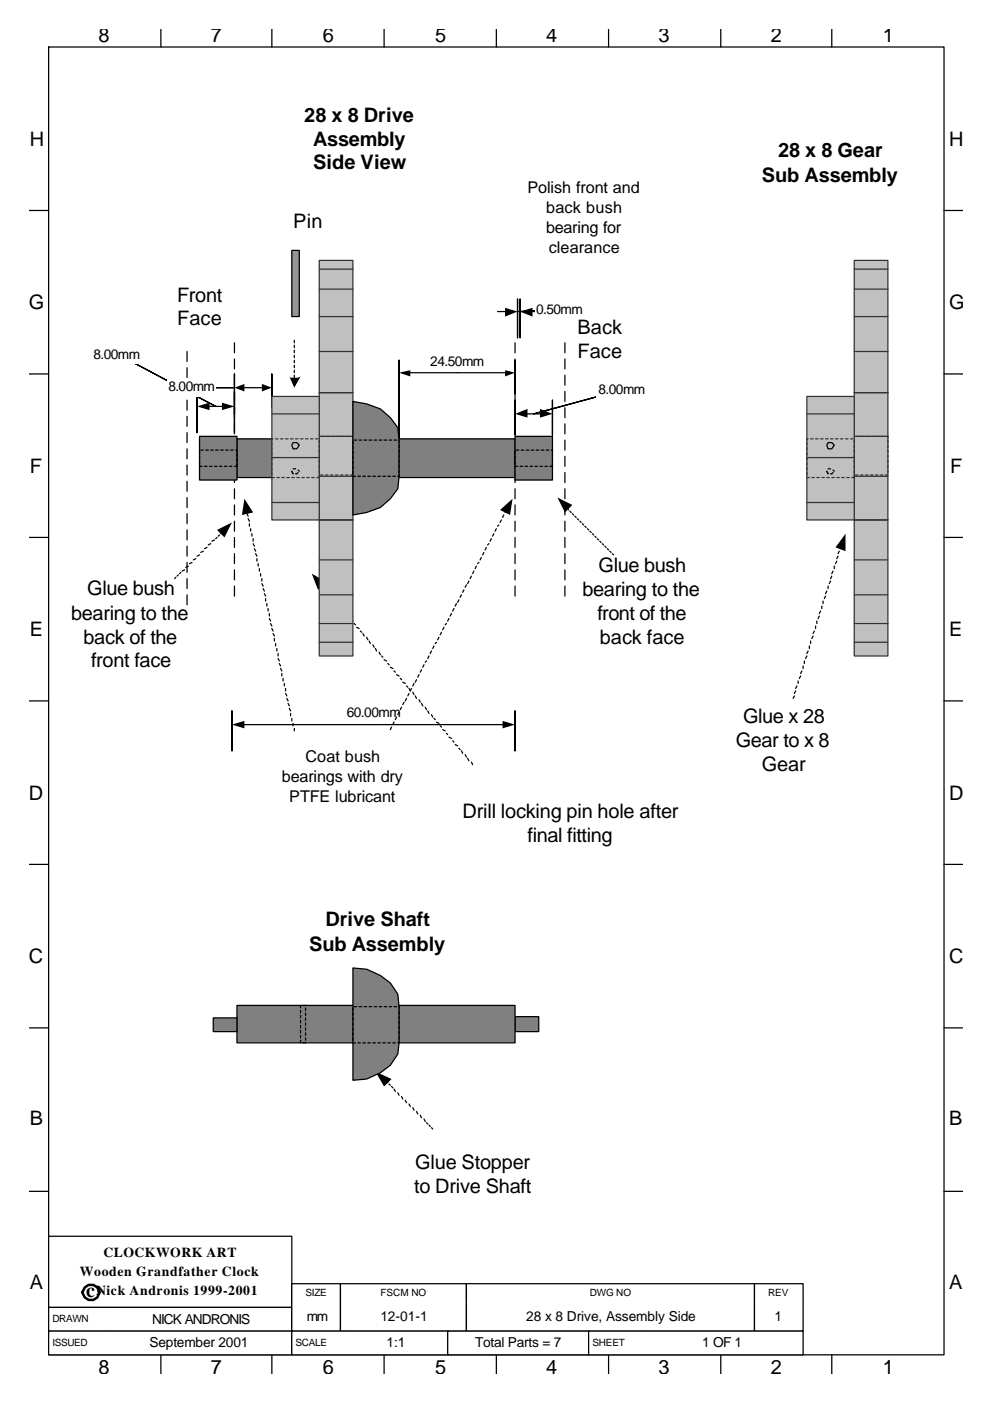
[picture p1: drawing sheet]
<svg xmlns="http://www.w3.org/2000/svg" width="210mm" height="297mm" viewBox="0 0 210 297" stroke-linecap="round" stroke-linejoin="round" font-family="sans-serif">
<g fill="none" stroke="#000" stroke-width=".26">
<path d="M10.3 10h190v277.2h-190zM34.1 6.2v3.8M57.7 6.2v3.8M81.5 6.2v3.8M105.3 6.2v3.8M129.1 6.2v3.8M152.9 6.2v3.8M176.5 6.2v3.8M6.3 44.6h4M200.3 44.6h4M6.3 79.3h4M200.3 79.3h4"/>
<path d="M6.3 113.9h4M200.3 113.9h4M6.3 148.6h4M200.3 148.6h4M6.3 183.3h4M200.3 183.3h4M6.3 217.9h4M200.3 217.9h4M6.3 252.6h4M200.3 252.6h4M34.1 287.2v4.1M57.7 287.2v4.1"/>
<path d="M81.5 287.2v4.1M105.3 287.2v4.1M129.1 287.2v4.1M152.9 287.2v4.1M176.5 287.2v4.1"/>
</g>
<path d="M61.9 53.1h1.6v14h-1.6z" fill-rule="evenodd" fill="#969696" stroke="#000" stroke-width=".26"/>
<path d="M10.3 262.1h51.6v15.1h-51.6z" fill-rule="evenodd" fill="#fff" stroke="#000" stroke-width=".26"/>
<path d="M61.9 272.2h10.3v3.9h-10.3z" fill-rule="evenodd" fill="#fff"/>
<path d="M61.9 276.1v-3.9h10.3v3.9" fill="none" stroke="#000" stroke-width=".26"/>
<path d="M72.2 272.2h26.8v3.9h-26.8z" fill-rule="evenodd" fill="#fff"/>
<path d="M72.2 276.1v-3.9h26.8v3.9" fill="none" stroke="#000" stroke-width=".26"/>
<path d="M99 272.2h61.1v3.9h-61.1z" fill-rule="evenodd" fill="#fff"/>
<path d="M99 276.1v-3.9h61.1v3.9" fill="none" stroke="#000" stroke-width=".26"/>
<path d="M160.1 272.2h10.3v3.9h-10.3z" fill-rule="evenodd" fill="#fff"/>
<path d="M160.1 276.1v-3.9h10.3v3.9" fill="none" stroke="#000" stroke-width=".26"/>
<path d="M10.3 277.2h13.5v5h-13.5z" fill-rule="evenodd" fill="#fff"/>
<path d="M23.8 277.2h-13.5v5h13.5" fill="none" stroke="#000" stroke-width=".26"/>
<path d="M23.8 277.2h38.1v5h-38.1z" fill-rule="evenodd" fill="#fff"/>
<path d="M23.8 277.2h38.1v5h-38.1" fill="none" stroke="#000" stroke-width=".26"/>
<path d="M61.9 276.1h10.3v6.1h-10.3z" fill-rule="evenodd" fill="#fff"/>
<path d="M61.9 276.1v6.1h10.3v-6.1" fill="none" stroke="#000" stroke-width=".26"/>
<path d="M72.2 276.1h26.8v6.1h-26.8z" fill-rule="evenodd" fill="#fff"/>
<path d="M72.2 276.1v6.1h26.8v-6.1" fill="none" stroke="#000" stroke-width=".26"/>
<path d="M99 276.1h61.1v6.1h-61.1z" fill-rule="evenodd" fill="#fff"/>
<path d="M99 276.1v6.1h61.1v-6.1" fill="none" stroke="#000" stroke-width=".26"/>
<path d="M160.1 276.1h10.3v6.1h-10.3z" fill-rule="evenodd" fill="#fff"/>
<path d="M160.1 276.1v6.1h10.3v-6.1" fill="none" stroke="#000" stroke-width=".26"/>
<path d="M10.3 282.2h12.5v5h-12.5z" fill-rule="evenodd" fill="#fff"/>
<path d="M22.8 282.2h-12.5v5h12.5" fill="none" stroke="#000" stroke-width=".26"/>
<path d="M22.8 282.2h39.1v5h-39.1z" fill-rule="evenodd" fill="#fff"/>
<path d="M22.8 282.2h39.1v5h-39.1" fill="none" stroke="#000" stroke-width=".26"/>
<path d="M61.9 282.2h11.4v5h-11.4z" fill-rule="evenodd" fill="#fff"/>
<path d="M73.3 282.2h-11.4v5h11.4" fill="none" stroke="#000" stroke-width=".26"/>
<path d="M73.3 282.2h21.7v5h-21.7z" fill-rule="evenodd" fill="#fff"/>
<path d="M73.3 282.2h21.7v5h-21.7" fill="none" stroke="#000" stroke-width=".26"/>
<path d="M95 282.2h29.9v5h-29.9z" fill-rule="evenodd" fill="#fff" stroke="#000" stroke-width=".26"/>
<path d="M124.9 282.2h11.4v5h-11.4z" fill-rule="evenodd" fill="#fff"/>
<path d="M136.3 282.2h-11.4v5h11.4" fill="none" stroke="#000" stroke-width=".26"/>
<path d="M136.3 282.2h34.1v5h-34.1z" fill-rule="evenodd" fill="#fff"/>
<g fill="none" stroke="#000" stroke-width=".26">
<path d="M62.4 72.1v.6M62.4 73.2v.5M62.4 74.3v.5M62.4 75.3v.5M62.4 76.4v.5M62.4 77.4v.6M62.4 78.5v.5M62.4 79.6v.5M177.5 119l-.2 .5M177.8 117.9l-.3 .5M178.1 116.9l-.3 .5M178.3 116.1v.2"/>
<path d="M171.2 139.1l-.3 .5M171.4 138l-.2 .6M171.7 137v.5M172 135.9v.5M172.5 134.8l-.3 .6M172.8 133.8l-.3 .5M173 132.7v.6M173.3 131.7v.5M173.8 130.6l-.2 .5M174.1 129.6l-.3 .5M174.4 128.5v.5M174.6 127.4v.6"/>
<path d="M175.2 126.4l-.3 .5M175.4 125.3l-.2 .6M175.7 124.3v.5M176.2 123.2l-.3 .5M176.5 122.1l-.3 .6M176.7 121.1l-.2 .5M177 120v.6M168.5 147.5l-.2 .6M168.8 146.5l-.3 .5M169.1 145.4l-.3 .6M169.3 144.4v.5M169.9 143.3l-.3 .5"/>
<path d="M170.1 142.3l-.2 .5M170.4 141.2v.5M170.7 140.1v.6M136.3 282.2h34.1v5h-34.1"/>
</g>
<g fill="#000">
<path d="M179.4 113.2v3.7l-2.1-.8z"/>
<path d="M61.4 79.8l.2 .3h1.6l.6-.3-1.4 2.4z" fill-rule="evenodd"/>
</g>
<path d="M49.2 150.7v8.5zM109.3 150.7v8.5z" fill-rule="evenodd" fill="#fff"/>
<path d="M49.2 150.7v8.5v-8.5M51.6 153.6h55.3M109.3 150.7v8.5v-8.5" fill="none" stroke="#000" stroke-width=".26"/>
<path d="M49.2 153.6l2.7-.8v1.6zM106.6 152.8l2.7 .8-2.7 .8z" fill="#000"/>
<path d="M73.3 149.1h11.9v4h-11.9z" fill-rule="evenodd" fill="#fff"/>
<g fill="none" stroke="#000" stroke-width=".26">
<path d="M109.3 72.7v2.1M109.3 76.1v2.1M109.3 79.6v2.1M109.3 83v2.1M109.3 86.4v2.1M109.3 89.9v2.1M109.3 93.3v2.1M109.3 96.7v2.2M40.7 119.2l-.5 .3M41.5 118.4l-.5 .3M42.3 117.7l-.5 .2M43.1 116.9l-.5 .2"/>
<path d="M43.9 116.1l-.5 .2M44.7 115.3l-.5 .2M45.5 114.5l-.5 .2M46 113.9l-.2 .3M46.6 113.4l-.3 .3M47.1 112.9l-.3 .3M109.3 100.2v2.1M109.3 103.6v2.1M109.3 107.1v2.1M109.3 110.5v2.1M109.3 113.9v2.2M109.3 117.4v2.1"/>
<path d="M37.3 122.4l-.3 .3M37.8 121.9l-.2 .2M38.4 121.4l-.3 .2M39.2 120.8l-.6 .3M40 120l-.6 .3M109.3 120.8v2.1M109.3 124.3v2.1"/>
</g>
<path d="M46 112.4l3.2-1.6-1.6 3.1z" fill="#000"/>
<path d="M109.8 63.4v8.2zM110.3 63.4v8.2zM110.1 66.1l8.7-.3z" fill-rule="evenodd" fill="#fff"/>
<path d="M105.6 66.1h1.8M109.8 63.4v8.2v-8.2M110.1 66.1l8.7-.3-8.7 .3M110.3 63.4v8.2v-8.2M112.7 66.1h1.9" fill="none" stroke="#000" stroke-width=".26"/>
<path d="M107.2 65.3l2.6 .8-2.6 1zM110.3 66.1l2.7-.8v1.8z" fill="#000"/>
<path d="M113.5 63.7h10.6v3.9h-10.6z" fill-rule="evenodd" fill="#fff"/>
<g fill="none" stroke="#000" stroke-width=".26">
<path d="M39.7 74.5v2.1M39.7 78v2.1M49.7 72.7v2.1M49.7 76.1v2.1M49.7 79.6v2.1M119.9 72.7v2.1M119.9 76.1v2.1M119.9 79.6v2.1M39.7 81.4v2.1M39.7 84.8v2.2M39.7 88.3v2.1M39.7 91.7v2.1"/>
<path d="M39.7 95.2v2.1M39.7 98.6v2.1M49.7 83v2.1M49.7 86.4v2.1M49.7 89.9v2.1M49.7 93.3v2.1M49.7 96.7v2.2M119.9 83v2.1M119.9 86.4v2.1M119.9 89.9v2.1M119.9 93.3v2.1M119.9 96.7v2.2"/>
<path d="M39.7 102v2.2M39.7 105.5v2.1M39.7 108.9v2.1M39.7 112.4v2.1M39.7 115.8v2.1M39.7 119.2v2.2M49.7 100.2v2.1M49.7 103.6v2.1M49.7 107.1v2.1M49.7 110.5v2.1M49.7 113.9v2.2M49.7 117.4v2.1"/>
<path d="M119.9 100.2v2.1M119.9 103.6v2.1M119.9 107.1v2.1M119.9 110.5v2.1M119.9 113.9v2.2M119.9 117.4v2.1M120.4 107.9l.2 .2M120.9 108.4l.3 .3M121.4 108.9l.3 .3M122 109.4l.2 .3M122.5 110l.3 .2M123 110.5l.3 .3"/>
<path d="M123.6 111l.2 .3M124.1 111.6l.3 .2M124.6 112.1l.3 .3M125.1 112.6l.3 .3M125.7 113.2l.2 .2M126.2 113.7l.3 .2M126.7 114.2l.3 .3M127.3 114.7l.2 .3M127.8 115.3l.3 .2M128.3 115.8l.3 .3M128.9 116.3l.2 .3M129.4 116.9l.2 .2"/>
<path d="M129.9 117.4l.3 .3M39.7 122.7v2.1M39.7 126.1v2.1M49.7 120.8v2.1M49.7 124.3v2.1M119.9 120.8v2.1M119.9 124.3v2.1"/>
</g>
<path d="M118.3 105.5l3.1 1.6-1.5 1.6z" fill="#000"/>
<path d="M41.8 83.3v8.4zM49.7 83.3v8.4zM24.9 75.1l20.9 11.1z" fill-rule="evenodd" fill="#fff"/>
<path d="M41.8 83.3v8.4v-8.4M44.2 86.2h3.2M45.8 86.2l-20.9-11.1 20.9 11.1M49.7 83.3v8.4v-8.4" fill="none" stroke="#000" stroke-width=".26"/>
<path d="M41.8 86.2l2.6-.8v1.6zM47.1 85.4l2.6 .8-2.6 .8z" fill="#000"/>
<g fill="#fff">
<path d="M19.6 72.9h10.3v4.3h-10.3z" fill-rule="evenodd"/>
<path d="M109.3 84.8v7.5zM117.2 84.8v7.5zM113.2 87.8l18.6-5.1z" fill-rule="evenodd"/>
</g>
<path d="M109.3 84.8v7.5v-7.5M111.7 87.8h3.1M113.2 87.8l18.6-5.1-18.6 5.1M117.2 84.8v7.5v-7.5" fill="none" stroke="#000" stroke-width=".26"/>
<path d="M109.3 87.8l2.6-1.1v1.8zM114.6 86.7l2.6 1.1-2.6 .7z" fill="#000"/>
<path d="M126.5 80.6h10.6v4h-10.6z" fill-rule="evenodd" fill="#fff"/>
<g fill="none" stroke="#000" stroke-width=".26">
<path d="M52.4 108.9l.3 .5M52.7 110l.2 .5M52.9 111v.6M53.2 112.1v.5M53.4 113.2v.5M53.7 115.3l.3 .5M53.7 114.2v.5M54 116.3l.2 .6M54.2 117.4l.3 .5M54.5 118.4v.6M54.8 119.5v.5M101.6 119.2l-.3 .3"/>
<path d="M102.1 118.2l-.2 .5M102.7 117.1l-.3 .6M103.2 116.1l-.3 .5M103.7 115.3l-.2 .2M104.2 114.2l-.2 .5M104.8 113.2l-.3 .5M105.3 112.1l-.3 .5M105.8 111.3l-.2 .3M106.4 110.2l-.3 .6M106.9 109.2l-.3 .5M107.4 108.4l-.2 .3M55 120.6v.5"/>
<path d="M55.3 121.6v.5M55.6 123.7l.2 .6M55.6 122.7v.5M55.8 124.8l.3 .5M56.1 125.9l.3 .5M56.4 126.9v.5M56.6 128v.5M56.9 129v.6M57.1 131.1l.3 .6M57.1 130.1v.5M57.4 132.2l.3 .5M57.7 133.3l.2 .5"/>
<path d="M57.9 134.3l.3 .5M58.2 135.4v.5M58.5 136.4v.6M58.7 137.5v.5M59 139.6l.3 .5M59 138.6v.5M68.5 124.3l.3 .5M69.3 125.1l.3 .5M69.8 125.9l.3 .5M70.6 126.6l.3 .6M71.2 127.4l.2 .3M71.7 128.2l.5 .3"/>
<path d="M72.5 129l.3 .3M73 129.8l.6 .3M73.8 130.6l.3 .3M74.3 131.4l.6 .3M75.1 132.2l.3 .3M75.7 133l.5 .3M76.5 133.8l.2 .3M77 134.3l.3 .5M77.8 135.1l.3 .5M78.3 135.9l.3 .5M79.1 136.7l.3 .5M79.6 137.5l.3 .5"/>
<path d="M80.4 138.3l.3 .5M81 139.1l.2 .2M81.5 139.9l.5 .2M91 139.1l-.2 .5M91.5 138l-.2 .6M92.1 137l-.3 .5M92.6 136.2l-.3 .2M93.1 135.1l-.2 .5M93.7 134.1l-.3 .5M94.2 133l-.3 .5M94.7 132.2l-.2 .3M95.2 131.1l-.2 .6"/>
<path d="M95.8 130.1l-.3 .5M96.3 129l-.3 .6M96.8 128l-.2 .5M97.4 127.2l-.3 .5M97.9 126.1l-.3 .5M98.4 125.1l-.2 .5M99 124l-.3 .5M99.5 123.2l-.3 .5M100 122.1l-.3 .6M100.5 121.1l-.2 .5M101.1 120l-.3 .6M59.3 140.7l.2 .5"/>
<path d="M59.5 141.7l.3 .6M59.8 142.8v.5M60.1 143.8v.6M60.3 144.9v.5M60.6 147l.3 .5M60.6 146v.5M60.9 148.1l.2 .5M61.1 149.1l.3 .6M61.4 150.2l.2 .5M61.6 151.3v.5M61.9 152.3v.5M62.2 153.4v.5"/>
<path d="M62.4 154.4v.6M82.3 140.7l.2 .2M82.8 141.5l.5 .2M83.1 154.2l-.3 .5M83.6 153.1l-.3 .5M83.6 142.3l.3 .2M84.1 152l-.2 .6M84.1 143.1l.6 .2M84.7 151l-.3 .5M84.9 143.8l.3 .3M85.2 149.9l-.3 .6M85.5 144.6l.5 .3"/>
<path d="M85.7 148.9l-.2 .5M86.3 148.1l-.3 .5M86.3 145.4l.2 .3M86.8 146l.2 .5 .3-.5M86.8 147l-.3 .5M87.6 146.8l.2 .5M87.8 144.9l-.2 .5M88.1 147.5l.3 .6M88.4 144.1l-.3 .5M88.9 143.1l-.3 .5M88.9 148.3l.3 .6M89.4 142l-.2 .5"/>
<path d="M89.4 149.1l.3 .6M90 140.9l-.3 .6M90.2 149.9l.3 .6M90.5 140.1l-.3 .3M90.8 150.7l.2 .6M91.5 151.5l.3 .5M92.1 152.3l.2 .3M92.6 153.1l.5 .3M93.4 153.9l.3 .3M93.9 154.7l.6 .3M94.7 155.5l.3 .3M95.2 156.3l.6 .2"/>
<path d="M96 157.1l.3 .2M96.6 157.9l.5 .2M97.4 158.7l.2 .2M97.9 159.2l.3 .5M98.7 160l.3 .5M99.2 160.8l.3 .5M100 161.6l.3 .5M82 229.3l.3 .3M82.5 229.8l.3 .3M83.1 230.4l.2 .2M83.6 230.9l.3 .5M84.4 231.7l.3 .5"/>
<path d="M85.2 232.5l.3 .5M86 233.3l.3 .5M86.8 234.1l.2 .5M87.6 234.9l.2 .5M88.4 235.7l.2 .5M89.2 236.4l.2 .6M90 237.2l.2 .6M90.5 238l.3 .3M91 238.6l.3 .2M91.5 239.1l.3 .3"/>
</g>
<path d="M51.9 105.7l1.8 3-2.4 .5zM106.1 108.1l2.6-2.4-.5 3.5zM66.1 121.6l3.2 1.9-1.8 1.6zM79.6 227.2l3.5 1.6-1.6 1.6z" fill="#000"/>
<path d="M181.2 55.2h7.2v83.9h-7.2z" fill-rule="evenodd" fill="#c0c0c0" stroke="#333" stroke-width=".26"/>
<g fill="none" stroke="#333" stroke-width=".26">
<path d="M181.2 57.1h7.2M181.2 67.1h7.2M181.2 61.3h7.2M181.2 74.5h7.2M181.2 93.6v.5M181.2 94.6v.6M181.2 95.7v.5M181.2 96.7v.6M181.2 97.8v.5M181.2 98.9v.5M181.2 99.9v.6M181.2 83.3h7.2"/>
<path d="M188.4 92.8v-.3h-7.2v.5M188.4 93.3v.5M188.4 94.4v.5M188.4 95.4v.6M188.4 96.5v.5M188.4 97.5v.6M188.4 98.6v.5M188.4 99.7v.5M181.2 118.7h7.2M181.2 110.2h7.2M181.2 101h7.2M181.5 100.7h.5"/>
<path d="M182.6 100.7h.5M183.6 100.7h.5M184.7 100.7h.5M185.7 100.7h.6M186.8 100.7h.5M187.9 100.7h.5M181.2 126.1h7.2M181.2 136.2h7.2M181.2 132.2h7.2"/>
</g>
<path d="M171.2 84h10v26.2h-10z" fill-rule="evenodd" fill="#c0c0c0" stroke="#333" stroke-width=".26"/>
<g fill="none" stroke="#333" stroke-width=".26">
<path d="M171.2 87.8h10M171.2 93.8v.6M171.2 94.9v.5M171.2 96v.5M171.2 98.1v.5M171.2 99.1v.6M171.4 93h-.2v.3M172 93h.5M173 93h.6M174.1 93h.5M175.2 93h.5M176.2 93h.5"/>
<path d="M177.3 93h.5M178.3 93h.6M179.4 93h.5M180.4 93h.6M181.2 96.5v.5h-10v.5M181.2 93.3v.5M181.2 94.4v.5M181.2 95.4v.6M181.2 97.5v.6M181.2 98.6v.5M181.2 99.7v.5M171.2 106.5h10"/>
<path d="M171.2 101.2h.5M171.2 100.2v.5M172.2 101.2h.6M173.3 101.2h.5M174.4 101.2h.5M175.4 101.2h.5M176.5 101.2h.5M177.5 101.2h.6M178.6 101.2h.5M179.7 101.2h.5M181.2 100.7v.5h-.5"/>
</g>
<path d="M175.7 93.8h.8l.5 .6-.5 .8h-.8l-.3-.8z" fill-rule="evenodd" fill="#c0c0c0" stroke="#000" stroke-width=".26"/>
<path d="M175.4 99.9l.3 .6M175.7 99.4h.5M176.7 99.7l.3 .2M176.7 100.2l-.2 .3h-.3" fill="none" stroke="#000" stroke-width=".26"/>
<path d="M84.7 76.4v19.3zM109.3 76.4v7.1z" fill-rule="evenodd" fill="#fff"/>
<path d="M84.7 76.4v19.3v-19.3M86.8 79h20.4M109.3 76.4v7.1v-7.1" fill="none" stroke="#000" stroke-width=".26"/>
<path d="M84.7 79l2.3-.5v1.3zM107.2 78.5l2.1 .5-2.1 .8z" fill="#000"/>
<g fill="#fff">
<path d="M91 74.5h12.2v4.3h-12.2z" fill-rule="evenodd"/>
<path d="M49.7 79.3v8.5zM57.7 79.3v7.1zM40.7 82.2h9z" fill-rule="evenodd"/>
</g>
<path d="M49.7 79.3v8.5v-8.5M57.7 79.3v7.1v-7.1M49.7 82.2h-9h9M51.9 82.2h3.9" fill="none" stroke="#000" stroke-width=".26"/>
<path d="M49.7 82.2l2.2-.8v1.6zM55.6 81.4l2.1 .8-2.1 .8z" fill="#000"/>
<path d="M35.5 80.1h10.3v3.9h-10.3z" fill-rule="evenodd" fill="#fff"/>
<g fill="#808080" stroke="#000" stroke-width=".26">
<path d="M109.3 215.5h5v3.2h-5z" fill-rule="evenodd"/>
<path d="M50.3 213.2h59v7.9h-59z" fill-rule="evenodd"/>
</g>
<g fill="none" stroke="#000" stroke-width=".26">
<path d="M63.8 213.2v.5M63.8 214.2v.6M63.8 215.3v.5M63.8 216.3v.6M63.8 217.4v.5M63.8 218.5v.5M63.8 219.5v.5M64.3 213.2h.5M64.8 213.7v.5M64.8 214.8v.5M64.8 215.8v.5M64.8 216.9v.5"/>
<path d="M64.8 217.9v.6M64.8 219v.5M63.8 220.6v.5M64.3 221.1h.5M64.8 220v.6"/>
</g>
<g fill="#808080" stroke="#000" stroke-width=".26">
<path d="M45.2 215.8h5.1v2.9h-5.1z" fill-rule="evenodd"/>
<path d="M74.9 205.2l2.9 .3 2.9 1.3 2.1 1.6 1.6 2.4 .3 2.6v7.7l-.3 2.4-1.6 2.4-2.1 1.6-2.9 1.3-2.9 .2z" fill-rule="evenodd"/>
</g>
<g fill="none" stroke="#000" stroke-width=".26">
<path d="M74.9 213.7v.5M74.9 214.8v.5M74.9 215.8v.5M74.9 216.9v.5M74.9 217.9v.6M74.9 219v.5M75.1 213.4h.6M76.2 213.4h.5M77.3 213.4h.5M78.3 213.4h.5M79.4 213.4h.5M80.4 213.4h.6"/>
<path d="M81.5 213.4h.5M82.5 213.4h.6M83.6 213.4h.5M84.7 213.4v.6M84.7 214.5v.5M84.7 215.5v.6M84.7 216.6v.5M84.7 217.7v.5M84.7 218.7v.6M84.7 219.8v.5M74.9 221.1h.5M74.9 220v.6"/>
<path d="M75.9 221.1h.6M77 221.1h.5M78.1 221.1h.5M79.1 221.1h.5M80.2 221.1h.5M81.2 221.1h.6M82.3 221.1h.5M83.3 221.1h.6M84.7 220.8v.3h-.3"/>
</g>
<g fill="#808080" stroke="#000" stroke-width=".26">
<path d="M45.2 95.7h5.1v2.9h-5.1z" fill-rule="evenodd"/>
<path d="M50.3 93h59v8.2h-59z" fill-rule="evenodd"/>
</g>
<g fill="none" stroke="#000" stroke-width=".26">
<path d="M58.2 93.3v.5M58.2 94.4v.5M58.2 95.4v.6M58.2 96.5v.5M58.2 97.5v.6M58.2 98.6v.5M58.2 99.7v.5M58.5 93h.5M59.3 93.3v.5M59.3 94.4v.5M59.3 95.4v.6M59.3 96.5v.5"/>
<path d="M59.3 97.5v.6M59.3 98.6v.5M59.3 99.7v.5M58.2 100.7v.5h.5M59.3 100.7v.5"/>
</g>
<g fill="#808080" stroke="#000" stroke-width=".26">
<path d="M109.3 95.7h5v2.9h-5z" fill-rule="evenodd"/>
<path d="M109.3 92.5h7.9v9.3h-7.9z" fill-rule="evenodd"/>
</g>
<g fill="none" stroke="#000" stroke-width=".26">
<path d="M109.3 98.9h.5M109.3 95.7v.5M109.3 96.7v.6M109.3 97.8v.5M109.5 95.4h.6M110.3 98.9h.6M110.6 95.4h.5M111.4 98.9h.5M111.7 95.4h.5M112.4 98.9h.6M112.7 95.4h.5M113.5 98.9h.5"/>
<path d="M113.8 95.4h.5M114.6 98.9h.5M114.8 95.4h.6M115.6 98.9h.6M115.9 95.4h.5M116.9 95.4h.3v.3M117.2 98.3v.6h-.5M117.2 96.2v.5M117.2 97.3v.5"/>
</g>
<path d="M42.3 92.5h8v9.3h-8z" fill-rule="evenodd" fill="#808080" stroke="#000" stroke-width=".26"/>
<g fill="none" stroke="#000" stroke-width=".26">
<path d="M42.3 98.9h.6M42.3 95.7v.5M42.3 96.7v.6M42.3 97.8v.5M42.6 95.4h.5M43.4 98.9h.5M43.7 95.4h.5M44.4 98.9h.6M44.7 95.4h.5M45.5 98.9h.5M45.8 95.4h.5M46.6 98.9h.5"/>
<path d="M46.8 95.4h.6M47.6 98.9h.6M47.9 95.4h.5M48.7 98.9h.5M48.9 95.4h.6M50 95.4h.3v.3M50.3 98.3v.6h-.6M50.3 96.2v.5M50.3 97.3v.5"/>
</g>
<path d="M67.7 55.2h7.2v83.9h-7.2z" fill-rule="evenodd" fill="#c0c0c0" stroke="#333" stroke-width=".26"/>
<g fill="none" stroke="#333" stroke-width=".26">
<path d="M67.7 57.1h7.2M67.7 67.1h7.2M67.7 61.3h7.2M67.7 74.5h7.2M67.7 93.6v.5M67.7 94.6v.6M67.7 95.7v.5M67.7 96.7v.6M67.7 97.8v.5M67.7 98.9v.5M67.7 99.9v.6M67.7 83.3h7.2"/>
<path d="M74.9 92.8v-.3h-7.2v.5M74.9 93.3v.5M74.9 94.4v.5M74.9 95.4v.6M74.9 96.5v.5M74.9 97.5v.6M74.9 98.6v.5M74.9 99.7v.5M67.7 118.7h7.2M67.7 110.2h7.2M67.7 101h7.2M68 100.7h.5"/>
<path d="M69.1 100.7h.5M70.1 100.7h.5M71.2 100.7h.5M72.2 100.7h.6M73.3 100.7h.5M74.3 100.7h.6M67.7 126.1h7.2M67.7 136.2h7.2M67.7 132.2h7.2"/>
</g>
<path d="M57.7 84h10v26.2h-10z" fill-rule="evenodd" fill="#c0c0c0" stroke="#333" stroke-width=".26"/>
<g fill="none" stroke="#333" stroke-width=".26">
<path d="M57.7 87.8h10M57.7 93.8v.6M57.7 94.9v.5M57.7 96v.5M57.7 98.1v.5M57.7 99.1v.6M57.9 93h-.2v.3M58.5 93h.5M59.5 93h.6M60.6 93h.5M61.6 93h.6M62.7 93h.5"/>
<path d="M63.8 93h.5M64.8 93h.6M65.9 93h.5M66.9 93h.6M67.7 96.5v.5h-10v.5M67.7 93.3v.5M67.7 94.4v.5M67.7 95.4v.6M67.7 97.5v.6M67.7 98.6v.5M67.7 99.7v.5M57.7 106.5h10"/>
<path d="M57.7 101.2h.5M57.7 100.2v.5M58.7 101.2h.6M59.8 101.2h.5M60.9 101.2h.5M61.9 101.2h.5M63 101.2h.5M64 101.2h.6M65.1 101.2h.5M66.1 101.2h.6M67.7 100.7v.5h-.5"/>
</g>
<path d="M62.2 93.8h.8l.5 .6-.5 .8h-.8l-.3-.8z" fill-rule="evenodd" fill="#c0c0c0" stroke="#000" stroke-width=".26"/>
<path d="M61.9 99.9l.3 .6M62.2 99.4h.5M63.2 99.7l.3 .2M63.2 100.2l-.2 .3h-.3" fill="none" stroke="#000" stroke-width=".26"/>
<path d="M74.9 85.1l2.9 .5 2.9 1.1 2.1 1.8 1.6 2.2 .3 2.6v7.7l-.3 2.6-1.6 2.1-2.1 1.9-2.9 1.1-2.9 .5z" fill-rule="evenodd" fill="#808080" stroke="#000" stroke-width=".26"/>
<g fill="none" stroke="#000" stroke-width=".26">
<path d="M74.9 93.6v.5M74.9 94.6v.6M74.9 95.7v.5M74.9 96.7v.6M74.9 97.8v.5M74.9 98.9v.5M74.9 99.9v.6M75.1 93.3h.6M76.2 93.3h.5M77.3 93.3h.5M78.3 93.3h.5M79.4 93.3h.5"/>
<path d="M80.4 93.3h.6M81.5 93.3h.5M82.5 93.3h.6M83.6 93.3h.5M84.7 93.3v.5M84.7 94.4v.5M84.7 95.4v.6M84.7 96.5v.5M84.7 97.5v.6M84.7 98.6v.5M84.7 99.7v.5M74.9 101h.5"/>
<path d="M75.9 101h.6M77 101h.5M78.1 101h.5M79.1 101h.5M80.2 101h.5M81.2 101h.6M82.3 101h.5M83.3 101h.6M84.7 100.7v.3h-.3"/>
</g>
<path d="M18 273l.8-.6h1l.8 .6 .6 1-.6 1.1-.8 .5h-1l-.8-.5-.5-1.1z" fill="none" stroke="#000" stroke-width=".53"/>
<g font-size="4.2">
<text x="20.9" y="8.9">8</text>
<text x="44.7" y="8.9">7</text>
<text x="68.5" y="8.9">6</text>
<text x="92.3" y="8.9">5</text>
<text x="115.9" y="8.9">4</text>
<text x="139.7" y="8.9">3</text>
<text x="163.5" y="8.9">2</text>
<text x="187.3" y="8.9">1</text>
<text x="64.6" y="25.8">28 x 8 Drive</text>
<text x="6.3" y="30.9">H</text>
<text x="66.4" y="30.9">Assembly</text>
<text x="66.4" y="35.9">Side View</text>
<text x="165.1" y="33.2">28 x 8 Gear</text>
<text x="201.3" y="30.9">H</text>
<text x="161.7" y="38.5">Sub Assembly</text>
<text x="62.2" y="48.3">Pin</text>
<text x="6.1" y="65.5">G</text>
<text x="37.6" y="63.9">Front</text>
<text x="201.3" y="65.5">G</text>
<text x="37.6" y="69">Face</text>
<text x="122.5" y="70.8">Back</text>
<text x="122.5" y="75.8">Face</text>
<text x="6.3" y="100.2">F</text>
<text x="201.6" y="100.2">F</text>
<text x="127" y="121.4">Glue bush</text>
<text x="15.1" y="131.4">bearing to the</text>
<text x="18.5" y="126.1">Glue bush</text>
<text x="123.6" y="126.4">bearing to the</text>
<text x="126.7" y="131.4">front of the</text>
<text x="6.3" y="134.8">E</text>
<text x="17.7" y="136.4">back of the</text>
<text x="127.3" y="136.4">back face</text>
<text x="201.3" y="134.8">E</text>
<text x="19.3" y="141.5">front face</text>
<text x="157.7" y="153.4">Glue x 28</text>
<text x="156.1" y="158.4">Gear to x 8</text>
<text x="161.7" y="163.4">Gear</text>
<text x="6.1" y="169.5">D</text>
<text x="98.2" y="173.5">Drill locking pin hole after</text>
<text x="201.3" y="169.5">D</text>
<text x="111.9" y="178.5">final fitting</text>
<text x="69.1" y="196.2">Drive Shaft</text>
<text x="65.6" y="201.5">Sub Assembly</text>
<text x="6.1" y="204.2">C</text>
<text x="201.3" y="204.2">C</text>
<text x="6.3" y="238.6">B</text>
<text x="201.3" y="238.6">B</text>
<text x="88.1" y="247.8">Glue Stopper</text>
<text x="87.8" y="252.9">to Drive Shaft</text>
<text x="6.3" y="273.2">A</text>
<text x="18.3" y="275.1">c</text>
<text x="201.3" y="273.2">A</text>
<text x="20.9" y="291.2">8</text>
<text x="44.7" y="291.2">7</text>
<text x="68.5" y="291.2">6</text>
<text x="92.3" y="291.2">5</text>
<text x="115.9" y="291.2">4</text>
<text x="139.7" y="291.2">3</text>
<text x="163.5" y="291.2">2</text>
<text x="187.3" y="291.2">1</text>
</g>
<g font-size="3.4">
<text x="111.9" y="40.9">Polish front and</text>
<text x="115.9" y="45.2">back bush</text>
<text x="115.9" y="49.4">bearing for</text>
<text x="116.4" y="53.6">clearance</text>
<text x="64.8" y="161.6">Coat bush</text>
<text x="59.8" y="165.8">bearings with dry</text>
<text x="61.4" y="170">PTFE lubricant</text>
</g>
<g font-size="2.9">
<text x="113.8" y="66.6">0.50mm</text>
<text x="19.8" y="76.1">8.00mm</text>
<text x="91.3" y="77.7">24.50mm</text>
<text x="35.7" y="83">8.00mm</text>
<text x="127" y="83.5">8.00mm</text>
<text x="73.6" y="152">60.00mm</text>
<text x="22" y="266.6">CLOCKWORK ART</text>
<text x="16.9" y="270.6">Wooden Grandfather Clock</text>
<text x="20.4" y="274.5">Nick Andronis 1999-2001</text>
<text x="32.3" y="280.6">NICK ANDRONIS</text>
<text x="65.1" y="280.1">mm</text>
<text x="80.7" y="280.1">12-01-1</text>
<text x="111.7" y="280.1">28 x 8 Drive, Assembly Side</text>
<text x="164.3" y="280.1">1</text>
<text x="31.7" y="285.7">September 2001</text>
<text x="82" y="285.7">1:1</text>
<text x="100.8" y="285.7">Total Parts = 7</text>
<text x="149" y="285.7">1 OF 1</text>
</g>
<g font-size="2.1">
<text x="64.8" y="274.8">SIZE</text>
<text x="80.7" y="274.8">FSCM NO</text>
<text x="125.1" y="274.8">DWG NO</text>
<text x="163" y="274.8">REV</text>
<text x="11.1" y="280.4">DRAWN</text>
<text x="11.1" y="285.4">ISSUED</text>
<text x="62.7" y="285.4">SCALE</text>
<text x="125.7" y="285.4">SHEET</text>
</g>
</svg>
